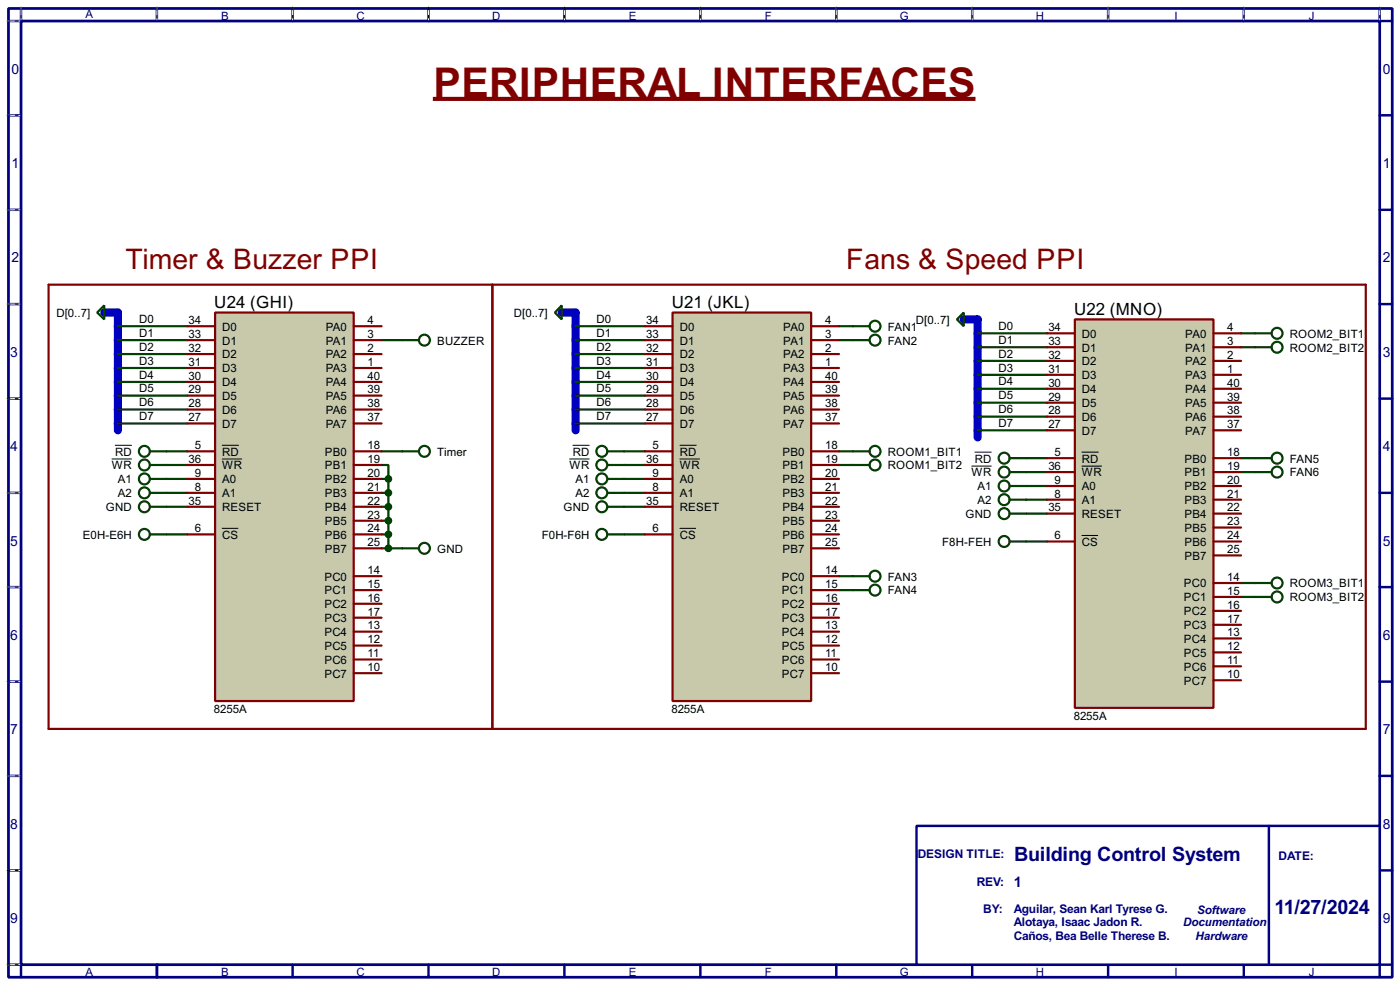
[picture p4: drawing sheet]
<svg xmlns="http://www.w3.org/2000/svg" width="256mm" height="180mm" viewBox="0 0 256 180" stroke-linecap="round" stroke-linejoin="round" font-family="sans-serif">
<path d="M1.6 1.6h253.5v177.3h-253.5zM3.9 3.9h248.9v172.7h-248.9z" fill="none" stroke="#000080" stroke-width=".5"/>
<g fill="none" stroke="#000080" stroke-width=".45">
<path d="M3.9 1.6v2.3h-2.3M28.8 1.6v2.3M53.6 1.6v2.3M78.5 1.6v2.3M103.4 1.6v2.3M128.3 1.6v2.3M153.2 1.6v2.3M178.1 1.6v2.3M203 1.6v2.3M227.9 1.6v2.3M252.8 1.6v2.3h2.3M1.6 21.1h2.3"/>
<path d="M1.6 38.4h2.3M252.8 21.1h2.3M252.8 38.4h2.3M1.6 55.7h2.3M252.8 55.7h2.3M1.6 73h2.3M252.8 73h2.3M1.6 90.2h2.3M252.8 90.2h2.3M1.6 107.5h2.3M252.8 107.5h2.3M1.6 124.8h2.3"/>
<path d="M252.8 124.8h2.3M1.6 142h2.3M1.6 159.3h2.3M252.8 142h2.3M252.8 159.3h2.3M1.6 176.6h2.3v2.3M28.8 176.6v2.3M53.6 176.6v2.3M78.5 176.6v2.3M103.4 176.6v2.3M128.3 176.6v2.3M153.2 176.6v2.3"/>
<path d="M178.1 176.6v2.3M203 176.6v2.3M227.9 176.6v2.3M255.1 176.6h-2.3v2.3"/>
</g>
<g fill="none" stroke="#fff" stroke-width=".18">
<path d="M1.3 3.9h2.3M3.9 1.3v2.3M28.8 1.3v2.3M53.6 1.3v2.3M78.5 1.3v2.3M103.4 1.3v2.3M128.3 1.3v2.3M153.2 1.3v2.3M178.1 1.3v2.3M203 1.3v2.3M227.9 1.3v2.3M252.8 1.3v2.3"/>
<path d="M1.3 21.1h2.3M1.3 38.4h2.3M1.3 55.7h2.3M1.3 73h2.3M1.3 90.2h2.3M1.3 107.5h2.3M1.3 124.8h2.3M1.3 142h2.3M1.3 159.3h2.3M1.3 176.6h2.3"/>
</g>
<g fill="none" stroke="#000" stroke-width=".18" stroke-dasharray=".5 1">
<path d="M1.3 3.9h2.3M3.9 1.3v2.3M28.8 1.3v2.3M53.6 1.3v2.3M78.5 1.3v2.3M103.4 1.3v2.3M128.3 1.3v2.3M153.2 1.3v2.3M178.1 1.3v2.3M203 1.3v2.3M227.9 1.3v2.3M252.8 1.3v2.3"/>
<path d="M1.3 21.1h2.3M1.3 38.4h2.3M1.3 55.7h2.3M1.3 73h2.3M1.3 90.2h2.3M1.3 107.5h2.3M1.3 124.8h2.3M1.3 142h2.3M1.3 159.3h2.3M1.3 176.6h2.3"/>
</g>
<path d="M167.9 151.2h84.9v25.4h-84.9z" fill="#fff" stroke="#000080" stroke-width=".45"/>
<path d="M232.5 151.2v25.4" fill="none" stroke="#000080" stroke-width=".45"/>
<path d="M19.1 57.2h2.5v21.6M105.5 57.2v21.6M179.1 58.5v21.6" fill="none" stroke="#0000c0" stroke-width="1.5"/>
<g fill="none" stroke="#004000" stroke-width=".4">
<path d="M17.8 57.2l1.3-1.3v2.6zM21.6 59.7h12.7M105.5 59.7h12.7M153.7 59.7h2.6M21.6 62.3h12.7M21.6 64.8h12.7M21.6 67.4h12.7M21.6 69.9h12.7M21.6 72.4h12.7M21.6 75h12.7M21.6 77.5h12.7M69.9 62.3h3.8"/>
<path d="M105.5 62.3h12.7M105.5 64.8h12.7M105.5 67.4h12.7M105.5 69.9h12.7M105.5 72.4h12.7M105.5 75h12.7M105.5 77.5h12.7M153.7 62.3h2.6M179.1 61h12.7M179.1 63.6h12.7M179.1 66.1h12.7M179.1 68.6h12.7"/>
<path d="M179.1 71.2h12.7M179.1 73.7h12.7M179.1 76.3h12.7M179.1 78.8h12.7M227.4 61h2.5M227.4 63.6h2.5M27.5 82.6h6.8M27.5 85.1h6.8M27.5 87.7h6.8M27.5 90.2h6.8M27.5 92.8h6.8M27.5 97.8h6.8"/>
<path d="M69.9 85.1h1.3v2.6M69.9 82.6h3.8M69.9 87.7h1.3M69.9 90.2h1.3M69.9 92.8h1.3M69.9 97.8h1.3M69.9 95.3h1.3M71.2 87.7v12.7M114.4 82.6h3.8M114.4 85.1h3.8M114.4 87.7h3.8M114.4 90.2h3.8"/>
<path d="M114.4 92.8h3.8M114.4 97.8h3.8M153.7 82.6h2.6M153.7 85.1h2.6M188 83.9h3.8M188 86.4h3.8M188 89h3.8M188 91.5h3.8M188 94h3.8M188 99.1h3.8M227.4 83.9h2.5M227.4 86.4h2.5"/>
<path d="M69.9 100.4h3.8M153.7 105.5h2.6M153.7 108h2.6M227.4 106.7h2.5M227.4 109.3h2.5"/>
<circle cx="26.4" cy="85.1" r="1"/>
<circle cx="26.4" cy="82.6" r="1"/>
<circle cx="26.4" cy="87.7" r="1"/>
<circle cx="26.4" cy="97.8" r="1"/>
<circle cx="26.4" cy="90.2" r="1"/>
<circle cx="26.4" cy="92.8" r="1"/>
</g>
<path d="M20.5 84h3.7M21.1 81.5h3.1" fill="none" stroke="#000" stroke-width=".18"/>
<path d="M123.2 57.2h25.4v71.1h-25.4z" fill="#c8c8aa" stroke="#800000" stroke-width=".4"/>
<g fill="none" stroke="#800000" stroke-width=".4">
<path d="M118.2 59.7h5M148.6 59.7h5.1M118.2 62.3h5M118.2 64.8h5M118.2 67.4h5M118.2 69.9h5M118.2 72.4h5M118.2 75h5M118.2 77.5h5M148.6 62.3h5.1M148.6 64.8h5.1M148.6 67.4h5.1"/>
<path d="M148.6 69.9h5.1M148.6 72.4h5.1M148.6 75h5.1M148.6 77.5h5.1M118.2 82.6h5M118.2 85.1h5M118.2 87.7h5M118.2 90.2h5M118.2 92.8h5M118.2 97.8h5M148.6 82.6h5.1M148.6 85.1h5.1"/>
<path d="M148.6 87.7h5.1M148.6 90.2h5.1M148.6 92.8h5.1M148.6 97.8h5.1M148.6 95.3h5.1M148.6 100.4h5.1M148.6 105.5h5.1M148.6 108h5.1M148.6 110.5h5.1M148.6 113.1h5.1M148.6 115.6h5.1M148.6 118.2h5.1"/>
<path d="M148.6 120.7h5.1M148.6 123.2h5.1"/>
</g>
<path d="M104.3 84h3.7M104.9 81.5h3.1M124.5 81.5h3.1M124.5 84h3.7M124.5 96.7h3" fill="none" stroke="#000" stroke-width=".18"/>
<path d="M102.9 57.2h2.6" fill="none" stroke="#0000c0" stroke-width="1.5"/>
<g fill="none" stroke="#004000" stroke-width=".4">
<path d="M102.9 55.9v2.6l-1.2-1.3zM111.3 82.6h3.1M111.3 85.1h3.1M111.3 87.7h3.1M111.3 90.2h3.1M111.3 92.8h3.1M111.3 97.8h3.1"/>
<circle cx="110.2" cy="97.8" r="1"/>
<circle cx="110.2" cy="85.1" r="1"/>
<circle cx="110.2" cy="92.8" r="1"/>
<circle cx="110.2" cy="90.2" r="1"/>
<circle cx="110.2" cy="82.6" r="1"/>
<circle cx="110.2" cy="87.7" r="1"/>
</g>
<path d="M196.9 58.5h25.4v71.1h-25.4z" fill="#c8c8aa" stroke="#800000" stroke-width=".4"/>
<g fill="none" stroke="#800000" stroke-width=".4">
<path d="M191.8 61h5.1M191.8 63.6h5.1M191.8 66.1h5.1M191.8 68.6h5.1M191.8 71.2h5.1M191.8 73.7h5.1M191.8 76.3h5.1M191.8 78.8h5.1M222.3 61h5.1M222.3 63.6h5.1M222.3 66.1h5.1M222.3 68.6h5.1"/>
<path d="M222.3 71.2h5.1M222.3 73.7h5.1M222.3 76.3h5.1M222.3 78.8h5.1M191.8 83.9h5.1M191.8 86.4h5.1M191.8 89h5.1M191.8 91.5h5.1M191.8 94h5.1M191.8 99.1h5.1M222.3 83.9h5.1M222.3 86.4h5.1"/>
<path d="M222.3 89h5.1M222.3 91.5h5.1M222.3 94h5.1M222.3 99.1h5.1M222.3 96.6h5.1M222.3 101.7h5.1M222.3 106.7h5.1M222.3 109.3h5.1M222.3 111.8h5.1M222.3 114.4h5.1M222.3 116.9h5.1M222.3 119.4h5.1"/>
<path d="M222.3 122h5.1M222.3 124.5h5.1"/>
</g>
<path d="M178 85.3h3.7M178.6 82.8h3.1M198.2 82.8h3.1M198.2 85.3h3.7M198.2 98h3" fill="none" stroke="#000" stroke-width=".18"/>
<path d="M176.6 58.5h2.5" fill="none" stroke="#0000c0" stroke-width="1.5"/>
<g fill="none" stroke="#004000" stroke-width=".4">
<path d="M156.3 59.7h3M175.3 58.5l1.3-1.3v2.5zM73.7 62.3h3.1M156.3 62.3h3M229.9 61h3.1M229.9 63.6h3.1M73.7 82.6h3.1M156.3 82.6h3M156.3 85.1h3M185 83.9h3M185 86.4h3M185 89h3"/>
<path d="M185 91.5h3M185 94h3M185 99.1h3M229.9 83.9h3.1M229.9 86.4h3.1M156.3 105.5h3M156.3 108h3M229.9 106.7h3.1M229.9 109.3h3.1"/>
<circle cx="160.3" cy="59.7" r="1"/>
<circle cx="77.7" cy="62.3" r="1"/>
<circle cx="160.3" cy="62.3" r="1"/>
<circle cx="233.9" cy="61" r="1"/>
<circle cx="233.9" cy="63.6" r="1"/>
<circle cx="77.7" cy="82.6" r="1"/>
<circle cx="160.3" cy="82.6" r="1"/>
<circle cx="160.3" cy="85.1" r="1"/>
<circle cx="183.9" cy="89" r="1"/>
<circle cx="183.9" cy="83.9" r="1"/>
<circle cx="183.9" cy="86.4" r="1"/>
<circle cx="183.9" cy="91.5" r="1"/>
<circle cx="183.9" cy="99.1" r="1"/>
<circle cx="183.9" cy="94" r="1"/>
<circle cx="233.9" cy="83.9" r="1"/>
<circle cx="233.9" cy="86.4" r="1"/>
<circle cx="160.3" cy="105.5" r="1"/>
<circle cx="160.3" cy="108" r="1"/>
<circle cx="233.9" cy="106.7" r="1"/>
<circle cx="233.9" cy="109.3" r="1"/>
</g>
<path d="M39.4 57.2h25.4v71.1h-25.4z" fill="#c8c8aa" stroke="#800000" stroke-width=".4"/>
<g fill="none" stroke="#800000" stroke-width=".4">
<path d="M8.9 52.1h241.3v81.3h-241.3zM34.3 59.7h5.1M64.8 59.7h5.1M90.2 52.1v81.3M34.3 62.3h5.1M34.3 64.8h5.1M34.3 67.4h5.1M34.3 69.9h5.1M34.3 72.4h5.1M34.3 75h5.1M34.3 77.5h5.1M64.8 62.3h5.1"/>
<path d="M64.8 64.8h5.1M64.8 67.4h5.1M64.8 69.9h5.1M64.8 72.4h5.1M64.8 75h5.1M64.8 77.5h5.1M34.3 82.6h5.1M34.3 85.1h5.1M34.3 87.7h5.1M34.3 90.2h5.1M34.3 92.8h5.1M34.3 97.8h5.1"/>
<path d="M64.8 82.6h5.1M64.8 85.1h5.1M64.8 87.7h5.1M64.8 90.2h5.1M64.8 92.8h5.1M64.8 97.8h5.1M64.8 95.3h5.1M64.8 100.4h5.1M64.8 105.5h5.1M64.8 108h5.1M64.8 110.5h5.1M64.8 113.1h5.1"/>
<path d="M64.8 115.6h5.1M64.8 118.2h5.1M64.8 120.7h5.1M64.8 123.2h5.1"/>
</g>
<path d="M40.7 81.5h3.1M40.7 84h3.7M40.7 96.7h3" fill="none" stroke="#000" stroke-width=".18"/>
<g fill="#004000" stroke="#004000" stroke-width=".4">
<circle cx="71.1" cy="87.7" r=".5"/>
<circle cx="71.1" cy="90.2" r=".5"/>
<circle cx="71.1" cy="92.8" r=".5"/>
<circle cx="71.1" cy="95.3" r=".5"/>
<circle cx="71.1" cy="97.8" r=".5"/>
<circle cx="71.1" cy="100.4" r=".5"/>
</g>
<g fill="none" stroke="#004000" stroke-width=".4">
<path d="M73.7 100.4h3.1"/>
<circle cx="77.7" cy="100.4" r="1"/>
</g>
<path d="M79.3 18.1h99.4" fill="none" stroke="#800000" stroke-width=".75" stroke-linecap="butt"/>
<text font-size="8.4" fill="#800000" x="79.4" y="17.8">PERIPHERAL INTERFACES</text>
<g font-size="5.8" fill="#800000">
<text x="23" y="49.3">Timer &amp; Buzzer PPI</text>
<text x="155" y="49.3">Fans &amp; Speed PPI</text>
</g>
<g font-size="4.1" fill="#000080">
<text x="185.8" y="157.6">Building Control System</text>
<text x="233.5" y="167.3">11/27/2024</text>
</g>
<g font-size="3.5">
<text x="39.3" y="56.4">U24 (GHI)</text>
<text x="123.1" y="56.4">U21 (JKL)</text>
<text x="196.8" y="57.7">U22 (MNO)</text>
</g>
<text font-size="3" fill="#000080" x="185.8" y="162.4">1</text>
<g font-size="2.9" fill="#000080">
<text x="2.1" y="13.5">0</text>
<text x="253.4" y="13.5">0</text>
<text x="2.1" y="30.7">1</text>
<text x="253.4" y="30.7">1</text>
<text x="2.1" y="48">2</text>
<text x="253.4" y="48">2</text>
<text x="1.9" y="65.3">3</text>
<text x="253.4" y="65.3">3</text>
<text x="1.9" y="82.5">4</text>
<text x="253.4" y="82.5">4</text>
<text x="1.9" y="99.9">5</text>
<text x="253.4" y="99.9">5</text>
<text x="1.9" y="117.1">6</text>
<text x="253.4" y="117.1">6</text>
<text x="1.9" y="134.4">7</text>
<text x="253.4" y="134.4">7</text>
<text x="1.9" y="151.7">8</text>
<text x="253.4" y="151.7">8</text>
<text x="1.9" y="168.9">9</text>
<text x="253.4" y="168.9">9</text>
</g>
<g font-size="2.5" fill="#000080">
<text x="168.1" y="157.1">DESIGN TITLE:</text>
<text x="234.2" y="157.4">DATE:</text>
<text x="178.9" y="162.2">REV:</text>
<text x="180.1" y="167.1">BY:</text>
<text x="185.7" y="167.1">Aguilar, Sean Karl Tyrese G.</text>
<text x="185.7" y="169.6">Alotaya, Isaac Jadon R.</text>
<text x="185.7" y="172.1">Caños, Bea Belle Therese B.</text>
</g>
<g font-size="2.4" fill="#000080">
<text x="15.6" y="3.4">A</text>
<text x="40.5" y="3.6">B</text>
<text x="65.3" y="3.6">C</text>
<text x="90.2" y="3.6">D</text>
<text x="115.2" y="3.6">E</text>
<text x="140.1" y="3.6">F</text>
<text x="164.8" y="3.6">G</text>
<text x="189.8" y="3.6">H</text>
<text x="215.1" y="3.6">I</text>
<text x="239.8" y="3.6">J</text>
<text x="219.3" y="167.3">Software</text>
<text x="216.7" y="169.6">Documentation</text>
<text x="219" y="172.1">Hardware</text>
<text x="15.6" y="178.7">A</text>
<text x="40.5" y="178.7">B</text>
<text x="65.3" y="178.7">C</text>
<text x="90.2" y="178.7">D</text>
<text x="115.2" y="178.7">E</text>
<text x="140.1" y="178.7">F</text>
<text x="164.8" y="178.7">G</text>
<text x="189.8" y="178.7">H</text>
<text x="215.1" y="178.7">I</text>
<text x="239.8" y="178.7">J</text>
</g>
<g font-size="2.4">
<text x="10.3" y="58">D[0..7]</text>
<text x="25.5" y="59.1">D0</text>
<text x="34.6" y="59.3">34</text>
<text x="67.4" y="59.3">4</text>
<text x="94.1" y="58">D[0..7]</text>
<text x="109.3" y="59.1">D0</text>
<text x="118.4" y="59.3">34</text>
<text x="151.2" y="59.3">4</text>
<text x="167.8" y="59.3">D[0..7]</text>
<text x="25.5" y="61.7">D1</text>
<text x="25.5" y="64.2">D2</text>
<text x="34.6" y="61.9">33</text>
<text x="34.6" y="64.4">32</text>
<text x="40.7" y="60.5">D0</text>
<text x="40.7" y="63.1">D1</text>
<text x="40.7" y="65.6">D2</text>
<text x="59.7" y="60.5">PA0</text>
<text x="59.7" y="63.1">PA1</text>
<text x="59.7" y="65.6">PA2</text>
<text x="67.4" y="61.9">3</text>
<text x="67.4" y="64.4">2</text>
<text x="80.1" y="63.1">BUZZER</text>
<text x="109.3" y="61.7">D1</text>
<text x="109.3" y="64.2">D2</text>
<text x="118.4" y="61.9">33</text>
<text x="118.4" y="64.4">32</text>
<text x="124.5" y="60.5">D0</text>
<text x="124.5" y="63.1">D1</text>
<text x="124.5" y="65.6">D2</text>
<text x="143.5" y="60.5">PA0</text>
<text x="143.5" y="63.1">PA1</text>
<text x="143.5" y="65.6">PA2</text>
<text x="151.2" y="61.9">3</text>
<text x="151.2" y="64.4">2</text>
<text x="162.6" y="60.5">FAN1</text>
<text x="162.6" y="63.1">FAN2</text>
<text x="182.9" y="60.4">D0</text>
<text x="182.9" y="63">D1</text>
<text x="182.9" y="65.5">D2</text>
<text x="192.1" y="60.6">34</text>
<text x="192.1" y="63.1">33</text>
<text x="192.1" y="65.6">32</text>
<text x="198.2" y="61.8">D0</text>
<text x="198.2" y="64.4">D1</text>
<text x="217.1" y="61.8">PA0</text>
<text x="217.1" y="64.4">PA1</text>
<text x="224.8" y="60.6">4</text>
<text x="224.8" y="63.1">3</text>
<text x="224.8" y="65.6">2</text>
<text x="236.3" y="61.8">ROOM2_BIT1</text>
<text x="236.3" y="64.4">ROOM2_BIT2</text>
<text x="25.5" y="66.7">D3</text>
<text x="25.5" y="69.3">D4</text>
<text x="25.5" y="71.8">D5</text>
<text x="34.6" y="67">31</text>
<text x="34.6" y="69.5">30</text>
<text x="34.6" y="72">29</text>
<text x="40.7" y="68.1">D3</text>
<text x="40.7" y="70.7">D4</text>
<text x="59.7" y="68.1">PA3</text>
<text x="59.7" y="70.7">PA4</text>
<text x="67.4" y="67">1</text>
<text x="67.4" y="69.5">40</text>
<text x="67.4" y="72">39</text>
<text x="109.3" y="66.7">D3</text>
<text x="109.3" y="69.3">D4</text>
<text x="109.3" y="71.8">D5</text>
<text x="118.4" y="67">31</text>
<text x="118.4" y="69.5">30</text>
<text x="118.4" y="72">29</text>
<text x="124.5" y="68.1">D3</text>
<text x="124.5" y="70.7">D4</text>
<text x="143.5" y="68.1">PA3</text>
<text x="143.5" y="70.7">PA4</text>
<text x="151.2" y="67">1</text>
<text x="151.2" y="69.5">40</text>
<text x="151.2" y="72">39</text>
<text x="182.9" y="68">D3</text>
<text x="182.9" y="70.6">D4</text>
<text x="192.1" y="68.2">31</text>
<text x="192.1" y="70.8">30</text>
<text x="198.2" y="66.9">D2</text>
<text x="198.2" y="69.4">D3</text>
<text x="198.2" y="72">D4</text>
<text x="217.1" y="66.9">PA2</text>
<text x="217.1" y="69.4">PA3</text>
<text x="217.1" y="72">PA4</text>
<text x="224.8" y="68.2">1</text>
<text x="224.8" y="70.8">40</text>
<text x="25.5" y="74.4">D6</text>
<text x="25.5" y="76.9">D7</text>
<text x="34.6" y="74.6">28</text>
<text x="34.6" y="77.1">27</text>
<text x="40.7" y="73.2">D5</text>
<text x="40.7" y="75.8">D6</text>
<text x="59.7" y="73.2">PA5</text>
<text x="59.7" y="75.8">PA6</text>
<text x="67.4" y="74.6">38</text>
<text x="67.4" y="77.1">37</text>
<text x="109.3" y="74.4">D6</text>
<text x="109.3" y="76.9">D7</text>
<text x="118.4" y="74.6">28</text>
<text x="118.4" y="77.1">27</text>
<text x="124.5" y="73.2">D5</text>
<text x="124.5" y="75.8">D6</text>
<text x="143.5" y="73.2">PA5</text>
<text x="143.5" y="75.8">PA6</text>
<text x="151.2" y="74.6">38</text>
<text x="151.2" y="77.1">37</text>
<text x="182.9" y="73.1">D5</text>
<text x="182.9" y="75.7">D6</text>
<text x="192.1" y="73.3">29</text>
<text x="192.1" y="75.8">28</text>
<text x="198.2" y="74.5">D5</text>
<text x="198.2" y="77.1">D6</text>
<text x="217.1" y="74.5">PA5</text>
<text x="217.1" y="77.1">PA6</text>
<text x="224.8" y="73.3">39</text>
<text x="224.8" y="75.8">38</text>
<text x="21.1" y="83.4">RD</text>
<text x="35.7" y="82.2">5</text>
<text x="40.7" y="78.3">D7</text>
<text x="40.7" y="83.4">RD</text>
<text x="59.5" y="83.4">PB0</text>
<text x="59.7" y="78.3">PA7</text>
<text x="67.4" y="82.2">18</text>
<text x="80.1" y="83.4">Timer</text>
<text x="104.9" y="83.4">RD</text>
<text x="119.6" y="82.2">5</text>
<text x="124.5" y="78.3">D7</text>
<text x="124.5" y="83.4">RD</text>
<text x="143.3" y="83.4">PB0</text>
<text x="143.5" y="78.3">PA7</text>
<text x="151.2" y="82.2">18</text>
<text x="162.6" y="83.4">ROOM1_BIT1</text>
<text x="182.9" y="78.2">D7</text>
<text x="192.1" y="78.3">27</text>
<text x="193.2" y="83.5">5</text>
<text x="198.2" y="79.6">D7</text>
<text x="217.1" y="79.6">PA7</text>
<text x="224.8" y="78.3">37</text>
<text x="224.8" y="83.5">18</text>
<text x="20.5" y="85.9">WR</text>
<text x="21.6" y="88.5">A1</text>
<text x="34.6" y="84.7">36</text>
<text x="35.7" y="87.3">9</text>
<text x="35.7" y="89.8">8</text>
<text x="40.7" y="85.9">WR</text>
<text x="40.7" y="88.5">A0</text>
<text x="59.5" y="85.9">PB1</text>
<text x="59.5" y="88.5">PB2</text>
<text x="67.4" y="84.7">19</text>
<text x="67.4" y="87.3">20</text>
<text x="67.4" y="89.8">21</text>
<text x="104.3" y="85.9">WR</text>
<text x="105.4" y="88.5">A1</text>
<text x="118.4" y="84.7">36</text>
<text x="119.6" y="87.3">9</text>
<text x="119.6" y="89.8">8</text>
<text x="124.5" y="85.9">WR</text>
<text x="124.5" y="88.5">A0</text>
<text x="143.3" y="85.9">PB1</text>
<text x="143.3" y="88.5">PB2</text>
<text x="151.2" y="84.7">19</text>
<text x="151.2" y="87.3">20</text>
<text x="151.2" y="89.8">21</text>
<text x="162.6" y="85.9">ROOM1_BIT2</text>
<text x="178" y="87.2">WR</text>
<text x="178.6" y="84.7">RD</text>
<text x="179.1" y="89.8">A1</text>
<text x="192.1" y="86">36</text>
<text x="193.2" y="88.5">9</text>
<text x="198.2" y="84.7">RD</text>
<text x="198.2" y="87.2">WR</text>
<text x="198.2" y="89.8">A0</text>
<text x="217" y="84.7">PB0</text>
<text x="217" y="87.2">PB1</text>
<text x="217" y="89.8">PB2</text>
<text x="224.8" y="86">19</text>
<text x="224.8" y="88.5">20</text>
<text x="236.3" y="84.7">FAN5</text>
<text x="236.3" y="87.2">FAN6</text>
<text x="19.4" y="93.6">GND</text>
<text x="21.6" y="91">A2</text>
<text x="34.6" y="92.4">35</text>
<text x="40.7" y="91">A1</text>
<text x="40.7" y="93.6">RESET</text>
<text x="59.5" y="91">PB3</text>
<text x="59.5" y="93.6">PB4</text>
<text x="67.4" y="92.4">22</text>
<text x="67.4" y="94.9">23</text>
<text x="103.2" y="93.6">GND</text>
<text x="105.4" y="91">A2</text>
<text x="118.4" y="92.4">35</text>
<text x="124.5" y="91">A1</text>
<text x="124.5" y="93.6">RESET</text>
<text x="143.3" y="91">PB3</text>
<text x="143.3" y="93.6">PB4</text>
<text x="151.2" y="92.4">22</text>
<text x="151.2" y="94.9">23</text>
<text x="176.9" y="94.8">GND</text>
<text x="179.1" y="92.3">A2</text>
<text x="192.1" y="93.6">35</text>
<text x="193.2" y="91.1">8</text>
<text x="198.2" y="92.3">A1</text>
<text x="198.2" y="94.8">RESET</text>
<text x="217" y="92.3">PB3</text>
<text x="217" y="94.8">PB4</text>
<text x="224.8" y="91.1">21</text>
<text x="224.8" y="93.6">22</text>
<text x="15.2" y="98.6">E0H-E6H</text>
<text x="35.7" y="97.4">6</text>
<text x="40.7" y="98.6">CS</text>
<text x="59.5" y="96.1">PB5</text>
<text x="59.5" y="98.6">PB6</text>
<text x="59.5" y="101.2">PB7</text>
<text x="67.4" y="97.4">24</text>
<text x="67.4" y="100">25</text>
<text x="80.1" y="101.2">GND</text>
<text x="99.2" y="98.6">F0H-F6H</text>
<text x="119.6" y="97.4">6</text>
<text x="124.5" y="98.6">CS</text>
<text x="143.3" y="96.1">PB5</text>
<text x="143.3" y="98.6">PB6</text>
<text x="143.3" y="101.2">PB7</text>
<text x="151.2" y="97.4">24</text>
<text x="151.2" y="100">25</text>
<text x="172.6" y="99.9">F8H-FEH</text>
<text x="193.2" y="98.7">6</text>
<text x="198.2" y="99.9">CS</text>
<text x="217" y="97.4">PB5</text>
<text x="217" y="99.9">PB6</text>
<text x="224.8" y="96.2">23</text>
<text x="224.8" y="98.7">24</text>
<text x="224.8" y="101.2">25</text>
<text x="59.4" y="106.3">PC0</text>
<text x="67.4" y="105.1">14</text>
<text x="67.4" y="107.6">15</text>
<text x="143.2" y="106.3">PC0</text>
<text x="151.2" y="105.1">14</text>
<text x="151.2" y="107.6">15</text>
<text x="162.6" y="106.3">FAN3</text>
<text x="216.9" y="107.5">PC0</text>
<text x="217" y="102.5">PB7</text>
<text x="224.8" y="106.3">14</text>
<text x="236.3" y="107.5">ROOM3_BIT1</text>
<text x="59.4" y="108.8">PC1</text>
<text x="59.4" y="111.3">PC2</text>
<text x="59.4" y="113.9">PC3</text>
<text x="67.4" y="110.1">16</text>
<text x="67.4" y="112.7">17</text>
<text x="143.2" y="108.8">PC1</text>
<text x="143.2" y="111.3">PC2</text>
<text x="143.2" y="113.9">PC3</text>
<text x="151.2" y="110.1">16</text>
<text x="151.2" y="112.7">17</text>
<text x="162.6" y="108.8">FAN4</text>
<text x="216.9" y="110.1">PC1</text>
<text x="216.9" y="112.6">PC2</text>
<text x="224.8" y="108.9">15</text>
<text x="224.8" y="111.4">16</text>
<text x="224.8" y="114">17</text>
<text x="236.3" y="110.1">ROOM3_BIT2</text>
<text x="59.4" y="116.4">PC4</text>
<text x="59.4" y="119">PC5</text>
<text x="67.4" y="115.2">13</text>
<text x="67.4" y="117.8">12</text>
<text x="143.2" y="116.4">PC4</text>
<text x="143.2" y="119">PC5</text>
<text x="151.2" y="115.2">13</text>
<text x="151.2" y="117.8">12</text>
<text x="216.9" y="115.2">PC3</text>
<text x="216.9" y="117.7">PC4</text>
<text x="224.8" y="116.5">13</text>
<text x="224.8" y="119">12</text>
<text x="59.4" y="121.5">PC6</text>
<text x="59.4" y="124">PC7</text>
<text x="67.4" y="120.3">11</text>
<text x="67.4" y="122.8">10</text>
<text x="143.2" y="121.5">PC6</text>
<text x="143.2" y="124">PC7</text>
<text x="151.2" y="120.3">11</text>
<text x="151.2" y="122.8">10</text>
<text x="216.9" y="120.2">PC5</text>
<text x="216.9" y="122.8">PC6</text>
<text x="216.9" y="125.3">PC7</text>
<text x="224.8" y="121.6">11</text>
<text x="224.8" y="124.1">10</text>
<text x="39.2" y="130.5">8255A</text>
<text x="123" y="130.5">8255A</text>
<text x="196.7" y="131.8">8255A</text>
</g>
</svg>
